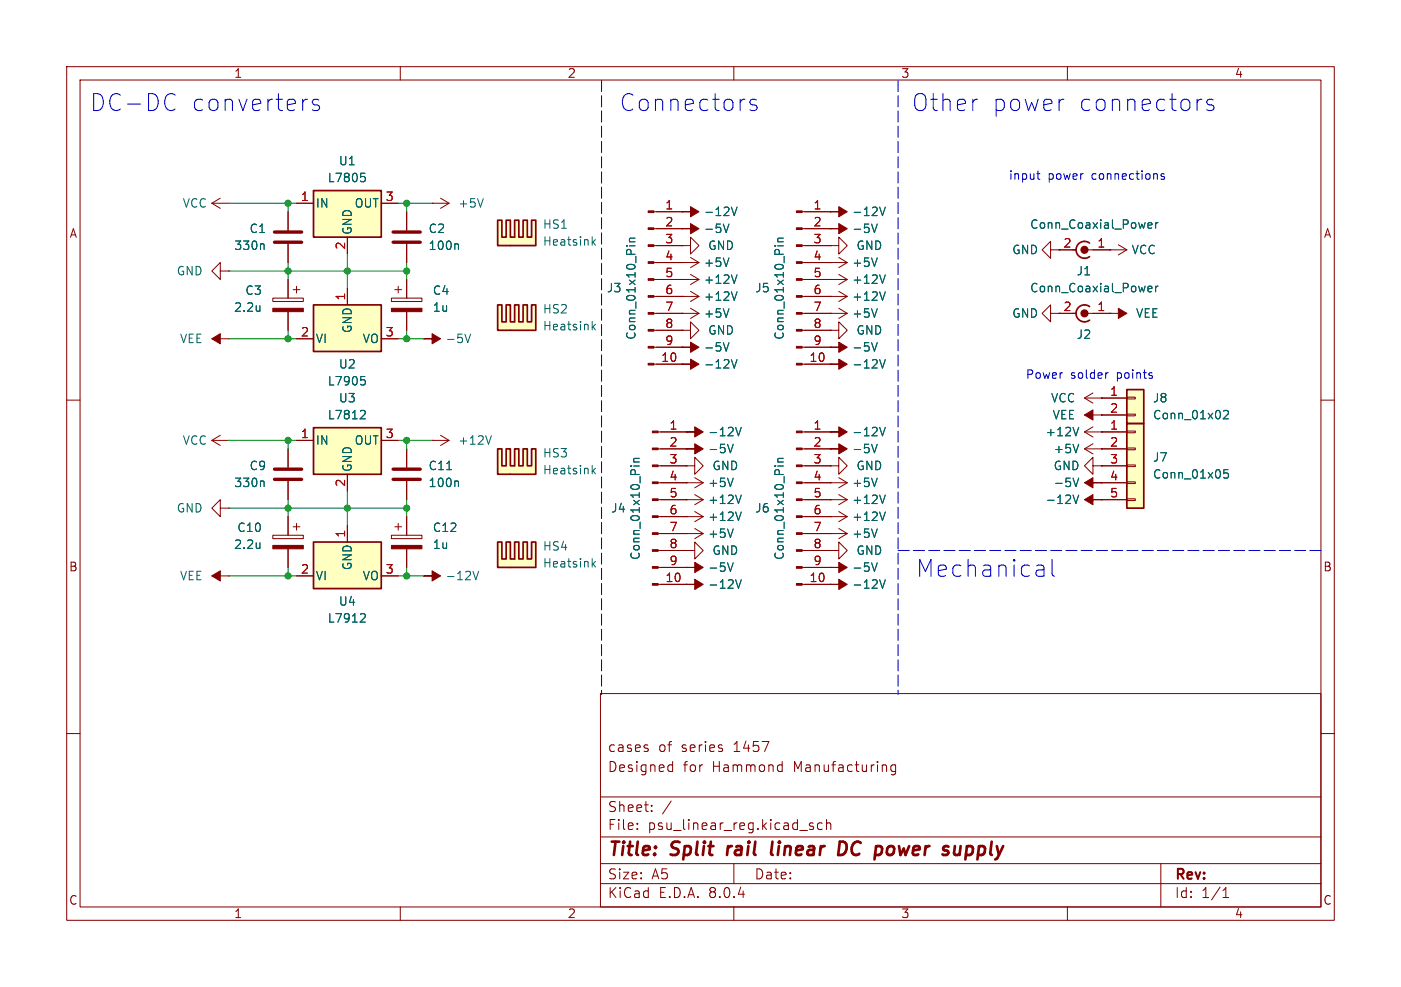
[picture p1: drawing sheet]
<svg xmlns="http://www.w3.org/2000/svg" width="210mm" height="148mm" viewBox="0 0 210 148" stroke-linecap="round" stroke-linejoin="round" font-family="sans-serif">
<g fill="none" stroke="#840000" stroke-width=".15">
<path d="M10 10h190v128h-190zM12 12h186v124h-186zM60 10v2M110 10v2M160 10v2M124.5 39.4h.1M124.5 36.8h1.2v-1.2l1.3 1.2-1.3 1.3v-1.3M124.5 36.8h.1M124.5 34.3h.1M124.5 39.4h2.5M125.7 38.6l1.3 .8M127 39.4l-1.3 .7"/>
<path d="M10 60h2M198 60h2M10 110h2M90 104h108v32h-108zM90 119.5h108M97.1 112.3v.3M100.4 114.7l.4 .1M100.8 114.2v1.5M100.8 115.6l-.4 .1M116.8 114.7l.4 .1M117.2 115.6l-.4 .1M117.2 114.2v1.5"/>
<path d="M134.2 114.8l-.4-.1-.3 .3v.4l.2 .2h.5M134.2 114.7v1.2a.41 .41 0 0 1-.6 .2M198 110h2M60 136v2M90 132.5h108M90 129.5h108M90 125.5h108M95.5 124.2v.2M95.5 123.5v.1M97.7 121.5v.2M97.7 120.8v.1M100.6 120.1l-1.3 1.9"/>
<path d="M110 136v2M110 129.5v3M121.3 123.7l.1 .1 .5 .2 .1 .1-.2 .3-.5-.1M121.9 123.5l-.4-.1-.2 .2M123.3 123.5l-.5-.1-.3 .3v.4l.2 .2h.6M123.9 123.5a.37 .37 0 0 1 .6 .1v.8M123.9 122.9v1.5M160 136v2M174 129.5v6.5M183.3 134.6h.9M183.3 133.5l.5-.4v1.5"/>
</g>
<path d="M109.1 126.9l-.1 1.3M115.8 126.2l-.2 1.7 .2 .3M125.9 126.2h.5a.97 .97 0 0 1 .3 1.5 .9 .9 0 0 1-1.1 .5M133.3 128.2h.2M133.7 126.9l-.5 .1M144 126.9l-.2 1.3" fill="none" stroke="#840000" stroke-width=".4"/>
<path d="M130.6 33.6l.5 1.3 .4-1.3M131.5 38.7l-.4 1.2" fill="none" stroke="#006464" stroke-width=".15"/>
<path d="M124.5 34.3h1.2v-.8l1.3 .8-1.3 .8v-.8z" fill="#840000" stroke="#840000" stroke-width=".15"/>
<path d="M47 64.1h10.1v7h-10.1z" fill="#ffffc2"/>
<path d="M47 64.1h10.1v7h-10.1z" fill="none" stroke="#840000" stroke-width=".25"/>
<g fill="none" stroke="#840000" stroke-width=".15">
<path d="M61 31.8v2.7M61 36.6v2.8M102.2 54.6h.1M44.4 66h2.6M52.1 71.1v2.6M57.1 66h2.6M98.7 77.5h4.2M98.7 74.9h4.2M98.7 72.4h4.2M98.7 69.9h4.2M98.7 67.3h4.2M98.7 64.8h4.2"/>
<path d="M102.9 67.3h.1M102.9 64.8h.1M63.5 86.4h.1M98.7 87.6h4.2M98.7 85.1h4.2M98.7 82.6h4.2M98.7 80h4.2"/>
</g>
<path d="M68.5 36.6l.2 .1v.7M109.6 53.9l.5 1.3 .4-1.3M54.2 61.5l.4 .1 .2 .3-.8 .9h.8M94.6 69.9h.1M95 69.9h.8M95 69.3h.8M95.8 68.7l-.8 .1v.3l.1 .2M109.1 66.6l.4 1.3 .4-1.3M110.3 64.1l.4 1.2 .4-1.2M70.9 85.7l.4 1.2 .4-1.2" fill="none" stroke="#006464" stroke-width=".15"/>
<g fill="#840000" stroke="#840000" stroke-width=".15">
<path d="M97.8 87.5h.9v.3h-.9z"/>
<path d="M97.8 85h.9v.2h-.9z"/>
<path d="M97.8 82.4h.9v.3h-.9z"/>
<path d="M97.8 79.9h.9v.2h-.9z"/>
<path d="M97.8 77.3h.9v.3h-.9z"/>
<path d="M97.8 74.8h.9v.3h-.9z"/>
<path d="M97.8 72.3h.9v.2h-.9z"/>
<path d="M97.8 69.7h.9v.3h-.9z"/>
<path d="M97.8 67.2h.9v.2h-.9z"/>
<path d="M97.8 64.6h.9v.3h-.9z"/>
<path d="M102.2 54.6h1.3v-.8l1.3 .8-1.3 .8v-.8z"/>
<path d="M102.9 67.3h1.2v-.8l1.3 .8-1.3 .8v-.8z"/>
<path d="M102.9 64.8h1.2v-.8l1.3 .8-1.3 .7v-.7z"/>
<path d="M63.5 86.4h1.3v-.8l1.2 .8-1.2 .7v-.7z"/>
</g>
<path d="M58.9 36.3h4.1M58.9 34.8h4.1" fill="none" stroke="#840000" stroke-width=".51"/>
<g fill="#ffffc2">
<path d="M74.6 81.3h.6v2.5h.7v-2.5h.6v2.5h.6l-.6 1.3h-1.9z"/>
<path d="M77.1 81.3h.7v2.5h.6v-2.5h.6v2.5h.7v-2.5h.6v3.8h-3.8l.6-1.3z"/>
</g>
<path d="M74.6 81.3h.6v2.5h.7v-2.5h.6v2.5h.6v-2.5h.7v2.5h.6v-2.5h.6v2.5h.7v-2.5h.6v3.8h-5.7z" fill="none" stroke="#840000" stroke-width=".25"/>
<path d="M88.9 84.6l.4 .4M89.3 84.2l-.5 .5" fill="none" stroke="#006464" stroke-width=".15"/>
<g fill="#ffffc2">
<path d="M74.6 67.3h.6v2.6h.7v-2.6h.6v2.6h.6l-.6 1.2h-1.9z"/>
<path d="M77.1 67.3h.7v2.6h.6v-2.6h.6v2.6h.7v-2.6h.6v3.8h-3.8l.6-1.2z"/>
</g>
<path d="M74.6 67.3h.6v2.6h.7v-2.6h.6v2.6h.6v-2.6h.7v2.6h.6v-2.6h.6v2.6h.7v-2.6h.6v3.8h-5.7z" fill="none" stroke="#840000" stroke-width=".25"/>
<path d="M131.9 53.9l.4 1.3 .4-1.3M132.7 43.8l-.4 1.2M88.9 70.6l.4 .5M89.3 70.2l-.5 .5M130.6 66.6l.5 1.3 .4-1.3M131.9 64.1l.4 1.2 .4-1.2" fill="none" stroke="#006464" stroke-width=".15"/>
<g fill="#840000" stroke="#840000" stroke-width=".15">
<path d="M124.5 67.3h1.2v-.8l1.3 .8-1.3 .8v-.8z"/>
<path d="M124.5 54.6h1.2v-.8l1.3 .8-1.3 .8v-.8z"/>
<path d="M58.7 46.2h4.5v.5h-4.5z"/>
<path d="M124.5 64.8h1.2v-.8l1.3 .8-1.3 .7v-.7z"/>
</g>
<g fill="none" stroke="#840000" stroke-width=".15">
<path d="M58.7 44.7h4.5v.5h-4.5zM59.2 43.4h1M59.7 42.9v1M61 41.9v2.8M61 46.7v2.8M124.5 54.6h.1M124.5 44.5h.1M124.5 44.5h2.5M125.7 43.7l1.3 .8M127 44.5l-1.3 .7M124.5 67.3h.1M124.5 64.8h.1"/>
<path d="M124.5 69.9h1.2v-1.3l1.3 1.3-1.3 1.2v-1.2M124.5 69.9h.1"/>
</g>
<path d="M47 81.3h10.1v7h-10.1z" fill="#ffffc2"/>
<path d="M47 81.3h10.1v7h-10.1z" fill="none" stroke="#840000" stroke-width=".25"/>
<g fill="none" stroke="#840000" stroke-width=".15">
<path d="M52.1 78.7v2.6M120.2 77.5h4.3M120.2 74.9h4.3M120.2 72.4h4.3M120.2 69.9h4.3M120.2 67.3h4.3M120.2 64.8h4.3M44.4 86.4h2.6M57.1 86.4h2.6M102.9 87.6h.1M120.2 87.6h4.3M120.2 85.1h4.3"/>
<path d="M120.2 82.6h4.3M120.2 80h4.3M124.5 87.6h.1"/>
</g>
<path d="M116.1 69.9h.2M116.6 69.9h.8M116.6 69.3h.8M117.4 68.7l-.8 .1v.3l.1 .2M54.2 92l.4 .1 .2 .3-.8 .9h.8M110.3 86.9l.4 1.3 .4-1.3M131.9 86.9l.4 1.3 .4-1.3" fill="none" stroke="#006464" stroke-width=".15"/>
<g fill="#840000" stroke="#840000" stroke-width=".15">
<path d="M119.4 87.5h.8v.3h-.8z"/>
<path d="M119.4 85h.8v.2h-.8z"/>
<path d="M119.4 82.4h.8v.3h-.8z"/>
<path d="M119.4 79.9h.8v.2h-.8z"/>
<path d="M119.4 77.3h.8v.3h-.8z"/>
<path d="M119.4 74.8h.8v.3h-.8z"/>
<path d="M119.4 72.3h.8v.2h-.8z"/>
<path d="M119.4 69.7h.8v.3h-.8z"/>
<path d="M119.4 67.2h.8v.2h-.8z"/>
<path d="M119.4 64.6h.8v.3h-.8z"/>
<path d="M102.9 87.6h1.2v-.7l1.3 .7-1.3 .8v-.8z"/>
<path d="M124.5 87.6h1.2v-.7l1.3 .7-1.3 .8v-.8z"/>
</g>
<path d="M47 45.7h10.1v7h-10.1z" fill="#ffffc2"/>
<path d="M47 45.7h10.1v7h-10.1z" fill="none" stroke="#840000" stroke-width=".25"/>
<g fill="none" stroke="#840000" stroke-width=".15">
<path d="M64.8 30.5h.1M64.8 30.5h2.5M66 29.7l1.3 .8M67.3 30.5l-1.3 .7M44.4 50.8h2.6M52.1 43.2v2.5M57.1 50.8h2.6M124.5 72.4h.1M124.5 72.4h2.5M125.7 71.6l1.3 .8M127 72.4l-1.3 .8M102.9 85.1h.1"/>
<path d="M124.5 85.1h.1"/>
</g>
<path d="M72.4 29.8l-.4 1.3M54.1 56.5h.6M54.2 56.9h.3l.3 .3-.2 .5h-.4M131.5 71.7l-.4 1.3M109.1 84.4l.4 1.3 .4-1.3M130.6 84.4l.5 1.3 .4-1.3" fill="none" stroke="#006464" stroke-width=".15"/>
<g fill="#840000" stroke="#840000" stroke-width=".15">
<path d="M124.5 85.1h1.2v-.8l1.3 .8-1.3 .8v-.8z"/>
<path d="M102.9 85.1h1.2v-.8l1.3 .8-1.3 .8v-.8z"/>
</g>
<g fill="#ffffc2">
<path d="M74.6 33h.6v2.6h.7v-2.6h.6v2.6h.6l-.6 1.2h-1.9z"/>
<path d="M77.1 33h.7v2.6h.6v-2.6h.6v2.6h.7v-2.6h.6v3.8h-3.8l.6-1.2z"/>
</g>
<path d="M74.6 33h.6v2.6h.7v-2.6h.6v2.6h.6v-2.6h.7v2.6h.6v-2.6h.6v2.6h.7v-2.6h.6v3.8h-5.7z" fill="none" stroke="#840000" stroke-width=".25"/>
<path d="M88.9 36.3l.4 .5M89.3 35.9l-.5 .5M69.7 50.1l.4 1.3 .4-1.3" fill="none" stroke="#006464" stroke-width=".15"/>
<path d="M63.5 50.8h1.3v-.8l1.2 .8-1.2 .8v-.8z" fill="#840000" stroke="#840000" stroke-width=".15"/>
<path d="M63.5 50.8h.1" fill="none" stroke="#840000" stroke-width=".15"/>
<g fill="#ffffc2">
<path d="M74.6 45.7h.6v2.6h.7v-2.6h.6v2.6h.6l-.6 1.2h-1.9z"/>
<path d="M77.1 45.7h.7v2.6h.6v-2.6h.6v2.6h.7v-2.6h.6v3.8h-3.8l.6-1.2z"/>
</g>
<path d="M74.6 45.7h.6v2.6h.7v-2.6h.6v2.6h.6v-2.6h.7v2.6h.6v-2.6h.6v2.6h.7v-2.6h.6v3.8h-5.7z" fill="none" stroke="#840000" stroke-width=".25"/>
<g fill="none" stroke="#006464" stroke-width=".15">
<path d="M39.4 36.6l.2 .1v.7M88.9 49l.4 .5M89.3 48.6l-.5 .5M39.4 72.1l.2 .2v.7M67 70.4h.7M68.5 72.1l.2 .2v.7M73.7 65.3l-.5 1.3M109.9 71.7l-.4 1.3M109.9 79.3l-.4 1.3M111.1 76.8l-.4 1.2M111.1 74.2l-.4 1.3M131.5 79.3l-.4 1.3"/>
<path d="M132.7 76.8l-.4 1.2M132.7 74.2l-.4 1.3M161.7 64.1l-.4 1.2M161.7 66.6l-.4 1.3"/>
</g>
<g fill="none" stroke="#840000" stroke-width=".15">
<path d="M31.7 30.5l1.3 .7M31.7 30.5h2.6M33 29.7l-1.3 .8M34.3 30.5h.1M43.2 31.8v2.7M43.2 36.6v2.8M31.7 66h2.6M31.7 66l1.3 .8M33 65.3l-1.3 .7M34.3 66h.1M43.2 67.3v2.8M43.2 72.1v2.8"/>
<path d="M59.2 79h1M59.7 78.5v1M61 67.3v2.8M61 72.1v2.8M61 77.5v2.8M64.8 66h.1M64.8 66h2.5M66 65.3l1.3 .7M67.3 66l-1.3 .8M102.9 72.4h.1M102.9 69.9h1.2v-1.3l1.3 1.3-1.3 1.2v-1.2M102.9 69.9h.1"/>
<path d="M102.9 77.5h.1M102.9 74.9h.1M102.9 77.5h2.5M102.9 74.9h2.5M102.9 72.4h2.5M104.1 71.6l1.3 .8M104.1 79.2l1.3 .8M104.1 76.7l1.3 .8M104.1 74.2l1.3 .7M105.4 72.4l-1.3 .8M105.4 77.5l-1.3 .7M105.4 74.9l-1.3 .8"/>
<path d="M124.5 77.5h.1M124.5 74.9h.1M124.5 77.5h2.5M124.5 74.9h2.5M125.7 76.7l1.3 .8M125.7 74.2l1.3 .7M125.7 79.2l1.3 .8M127 77.5l-1.3 .7M127 74.9l-1.3 .8M162.6 62.2h2.5M162.6 64.8l1.2 .7M162.6 64.8h2.5"/>
<path d="M162.6 67.3l1.2 .8M162.6 67.3h2.5M163.8 64l-1.2 .8M163.8 66.5l-1.2 .8M165.1 62.2h.1M165.1 64.8h.1M165.1 67.3h.1M58.7 80.3h4.5v.5h-4.5zM61 82.3v2.8M102.9 82.6h1.2v-1.3l1.3 1.3-1.3 1.2v-1.2M102.9 82.6h.1M102.9 80h.1"/>
<path d="M102.9 80h2.5M105.4 80l-1.3 .8M124.5 82.6h1.2v-1.3l1.3 1.3-1.3 1.2v-1.2M124.5 82.6h.1M124.5 80h.1M124.5 80h2.5M127 80l-1.3 .8"/>
</g>
<path d="M41.1 36.3h4.1M41.1 34.8h4.1M41.1 71.9h4.1M41.1 70.4h4.1M58.9 71.9h4.1M58.9 70.4h4.1" fill="none" stroke="#840000" stroke-width=".51"/>
<g fill="#840000" stroke="#840000" stroke-width=".15">
<path d="M58.7 81.8h4.5v.5h-4.5z"/>
<path d="M162.6 62.2l1.2-.7v1.5z"/>
</g>
<path d="M168.9 63.5h2.5v12.7h-2.5z" fill="#ffffc2"/>
<g fill="none" stroke="#840000" stroke-width=".15">
<path d="M157.5 37.5v-1.3l-1.3 1.3 1.3 1.2v-1.2h3.8M162.6 37.5h3.8M31.7 50.8h2.6M34.3 50.8h.1M165.1 72.4h.1M165.1 64.8h3.8M165.1 67.3h3.8M165.1 69.9h3.8M165.1 72.4h3.8M165.1 74.9h3.8M168.9 74.8h1.3v.3h-1.3zM168.9 72.3h1.3v.2h-1.3z"/>
<path d="M168.9 69.7h1.3v.3h-1.3zM168.9 67.2h1.3v.2h-1.3zM168.9 64.6h1.3v.3h-1.3z"/>
</g>
<path d="M163.3 36.4a1.26 1.26 0 0 0-1.9 .7 1.26 1.26 0 0 0 1.2 1.6M163.3 38.5l-.7 .2M168.9 63.5h2.5v12.7h-2.5z" fill="none" stroke="#840000" stroke-width=".25"/>
<path d="M172.1 33.8l.6-.1-.1-.3h-.3l-.2 .2v.6h.5M173.2 33.4v.8M173.6 33.4h-.3l-.1 .2M160.8 71.7l.5 1.3 .4-1.3M184.1 70.4h-.6l-.1 .6 .2-.1 .4 .1 .1 .2v.4l-.2 .1-.5-.1" fill="none" stroke="#006464" stroke-width=".15"/>
<g fill="#840000" stroke="#840000" stroke-width=".15">
<path d="M31.7 50.8l1.3-.8v1.6z"/>
<path d="M162.6 72.4l1.2-.8v.8h1.3h-1.3v.8z"/>
</g>
<circle cx="162.6" cy="37.5" r=".51" fill="#840000" stroke="#840000" stroke-width=".2"/>
<path d="M47 28.6h10.1v7h-10.1z" fill="#ffffc2"/>
<path d="M47 28.6h10.1v7h-10.1zM163.3 46a1.27 1.27 0 0 0-1.7 .1 1.27 1.27 0 0 0 0 1.7 1.27 1.27 0 0 0 1.7 .2" fill="none" stroke="#840000" stroke-width=".25"/>
<g fill="none" stroke="#840000" stroke-width=".15">
<path d="M44.4 30.5h2.6M52.1 35.6v2.5M57.1 30.5h2.6M166.4 37.5h.1M166.4 37.5h2.5M167.6 36.7l1.3 .8M168.9 37.5l-1.3 .7M33 40.6v-1.2l-1.3 1.2 1.3 1.3v-1.3h1.3M34.3 40.6h.1M40.9 44.7h4.6v.5h-4.6zM43.2 41.9v2.8M43.2 46.7v2.8"/>
<path d="M43.9 43.4h1.1M44.4 42.9v1M157.5 47v-1.3l-1.3 1.3 1.3 1.3v-1.3h3.8M162.6 59.7l1.2 .8M162.6 59.7h2.5M162.6 47h6.3M163.8 58.9l-1.2 .8M165.1 59.7h.1M166.4 47h.1M33 76.2v-1.3l-1.3 1.3 1.3 1.3v-1.3h1.3M34.3 76.2h.1M43.2 77.5v2.8"/>
<path d="M43.9 79h1.1M44.4 78.5v1M163.8 69.9v-1.3l-1.2 1.3 1.2 1.2v-1.2h1.3M165.1 74.9h.1M165.1 69.9h.1M31.7 86.4h2.6M34.3 86.4h.1M40.9 80.3h4.6v.5h-4.6zM43.2 82.3v2.8"/>
</g>
<path d="M54.1 26h.6M54.2 26.5h.3l.3 .2-.2 .5h-.4M39 45.8v.9M39 46.6h-.1M172.1 43.3l.6-.1-.1-.2-.3-.1-.2 .2v.6h.5M173.2 42.9v.9M173.6 42.9l-.3 .1-.1 .2M160.8 74.2l.5 1.3 .4-1.3M39 81.4v.8M39 82.1l-.1 .1" fill="none" stroke="#006464" stroke-width=".15"/>
<circle cx="162.6" cy="47" r=".51" fill="#840000" stroke="#840000" stroke-width=".2"/>
<g fill="#840000" stroke="#840000" stroke-width=".15">
<path d="M31.7 86.4l1.3-.8v1.5z"/>
<path d="M40.9 81.8h4.6v.5h-4.6z"/>
<path d="M167.6 46.2l1.3 .8-1.3 .8z"/>
<path d="M162.6 74.9l1.2-.7v.7h1.3h-1.3v.8z"/>
<path d="M40.9 46.2h4.6v.5h-4.6z"/>
</g>
<path d="M168.9 58.4h2.5v5.1h-2.5z" fill="#ffffc2"/>
<g fill="none" stroke="#840000" stroke-width=".15">
<path d="M43.2 31.8v2.7M43.2 36.6v2.8M44.4 30.5h2.6M52.1 35.6v2.5M57.1 30.5h2.6M61 31.8v2.7M61 36.6v2.8M98 39.4h6.8M98 36.8h4.2M98 34.3h4.2M98 31.8h4.2M102.2 31.8h.1"/>
<path d="M102.2 34.3h.1M102.2 36.8h1.3v-1.2l1.3 1.2-1.3 1.3v-1.3M102.2 36.8h.1M102.2 39.4h.1M103.5 38.6l1.3 .8M104.8 39.4l-1.3 .7M120.2 39.4h4.3M120.2 36.8h4.3M120.2 34.3h4.3M120.2 31.8h4.3M124.5 31.8h.1M124.5 39.4h.1"/>
<path d="M124.5 36.8h.1M124.5 34.3h.1M158.7 37.5h2.6M163.8 37.5h2.6M166.4 37.5h.1M43.2 41.9v2.8M43.2 46.7v2.8M44.4 50.8h2.6M52.1 43.2v2.5M57.1 50.8h2.6M61 41.9v2.8M61 46.7v2.8"/>
<path d="M98 54.6h4.2M98 52.1h4.2M98 49.5h4.2M98 47h6.8M98 44.5h6.8M98 41.9h6.8M102.2 52.1h.1M102.2 49.5h1.3v-1.2l1.3 1.2-1.3 1.3v-1.3M102.2 49.5h.1M102.2 47h.1M102.2 41.9h.1M102.2 44.5h.1"/>
<path d="M102.2 54.6h.1M103.5 46.2l1.3 .8M103.5 41.1l1.3 .8M103.5 43.7l1.3 .8M104.8 47l-1.3 .8M104.8 41.9l-1.3 .8M104.8 44.5l-1.3 .7M120.2 54.6h4.3M120.2 52.1h4.3M120.2 49.5h4.3M120.2 47h6.8M120.2 44.5h4.3"/>
<path d="M120.2 41.9h6.8M124.5 52.1h.1M124.5 41.9h.1M124.5 47h.1M124.5 49.5h1.2v-1.2l1.3 1.2-1.3 1.3v-1.3M124.5 49.5h.1M124.5 44.5h.1M124.5 54.6h.1M125.7 41.1l1.3 .8M125.7 46.2l1.3 .8M127 41.9l-1.3 .8M127 47l-1.3 .8"/>
<path d="M158.7 47h2.6M163.8 47h2.6M165.1 59.7h.1M165.1 59.7h3.8M166.4 47h.1M168.9 59.6h1.3v.2h-1.3zM43.2 67.3v2.8M43.2 72.1v2.8M43.2 77.5v2.8M44.4 66h2.6M52.1 71.1v2.6M52.1 78.7v2.6"/>
<path d="M57.1 66h2.6M61 67.3v2.8M61 72.1v2.8M61 77.5v2.8M99.1 64.8h3.8M99.1 67.3h3.8M99.1 69.9h3.8M99.1 72.4h3.8M99.1 74.9h3.8M99.1 77.5h3.8M102.9 67.3h.1M102.9 64.8h.1"/>
<path d="M102.9 72.4h.1M102.9 69.9h.1M102.9 77.5h.1M102.9 74.9h.1M120.6 64.8h3.9M120.6 67.3h3.9M120.6 69.9h3.9M120.6 72.4h3.9M120.6 74.9h3.9M120.6 77.5h3.9M124.5 67.3h.1M124.5 64.8h.1"/>
<path d="M124.5 69.9h.1M124.5 72.4h.1M124.5 77.5h.1M124.5 74.9h.1M165.1 62.2h.1M165.1 64.8h.1M165.1 67.3h.1M165.1 72.4h.1M165.1 74.9h.1M165.1 69.9h.1M165.1 62.2h3.8M165.1 64.8h3.8"/>
<path d="M165.1 67.3h3.8M165.1 69.9h3.8M165.1 72.4h3.8M165.1 74.9h3.8M168.9 62.1h1.3v.3h-1.3zM43.2 82.3v2.8M44.4 86.4h2.6M57.1 86.4h2.6M61 82.3v2.8M99.1 87.6h3.8M99.1 80h3.8M99.1 82.6h3.8"/>
<path d="M99.1 85.1h3.8M102.9 87.6h.1M102.9 85.1h.1M102.9 82.6h.1M102.9 80h.1M120.6 87.6h3.9M120.6 80h3.9M120.6 82.6h3.9M120.6 85.1h3.9M124.5 87.6h.1M124.5 85.1h.1M124.5 82.6h.1"/>
<path d="M124.5 80h.1"/>
</g>
<path d="M168.9 58.4h2.5v5.1h-2.5z" fill="none" stroke="#840000" stroke-width=".25"/>
<g fill="none" stroke="#006464" stroke-width=".15">
<path d="M39.4 36.6l.2 .1v.7M54.1 26h.6M54.2 26.5h.3l.3 .2-.2 .5h-.4M68.5 36.6l.2 .1v.7M93.9 36.9h.1M94.3 36.9h.9M94.3 36.3h.9M95.2 35.7l-.8 .1-.1 .3 .2 .2M108.4 33.6l.4 1.3 .5-1.3M109.3 38.7l-.5 1.2M109.6 31.1l.5 1.2 .4-1.2M116.1 36.9h.2"/>
<path d="M116.6 36.9h.8M116.6 36.3h.8M117.4 35.7l-.8 .1v.3l.1 .2M130.6 33.6l.5 1.3 .4-1.3M131.5 38.7l-.4 1.2M131.9 31.1l.4 1.2 .4-1.2M172.1 33.8l.6-.1-.1-.3h-.3l-.2 .2v.6h.5M173.2 33.4v.8M173.6 33.4h-.3l-.1 .2M39 45.8v.9M39 46.6h-.1M54.1 56.5h.6"/>
<path d="M54.2 56.9h.3l.3 .3-.2 .5h-.4M108.4 51.4l.4 1.2 .5-1.2M109.3 46.3l-.5 1.3M109.6 53.9l.5 1.3 .4-1.3M110.5 41.2l-.4 1.3M110.5 43.8l-.4 1.2M130.6 51.4l.5 1.2 .4-1.2M131.5 46.3l-.4 1.3M131.9 53.9l.4 1.3 .4-1.3M132.7 41.2l-.4 1.3M132.7 43.8l-.4 1.2M172.1 43.3l.6-.1-.1-.2-.3-.1-.2 .2v.6h.5"/>
<path d="M173.2 42.9v.9M173.6 42.9l-.3 .1-.1 .2M39.4 72.1l.2 .2v.7M54.2 61.5l.4 .1 .2 .3-.8 .9h.8M67 70.4h.7M68.5 72.1l.2 .2v.7M94.6 69.9h.1M95 69.9h.8M95 69.3h.8M95.8 68.7l-.8 .1v.3l.1 .2M109.1 66.6l.4 1.3 .4-1.3M109.9 71.7l-.4 1.3"/>
<path d="M109.9 79.3l-.4 1.3M110.3 64.1l.4 1.2 .4-1.2M111.1 76.8l-.4 1.2M111.1 74.2l-.4 1.3M116.1 69.9h.2M116.6 69.9h.8M116.6 69.3h.8M117.4 68.7l-.8 .1v.3l.1 .2M130.6 66.6l.5 1.3 .4-1.3M131.5 71.7l-.4 1.3M131.5 79.3l-.4 1.3M131.9 64.1l.4 1.2 .4-1.2"/>
<path d="M132.7 76.8l-.4 1.2M132.7 74.2l-.4 1.3M160.8 71.7l.5 1.3 .4-1.3M160.8 74.2l.5 1.3 .4-1.3M161.7 64.1l-.4 1.2M161.7 66.6l-.4 1.3M183.4 61.7l.5-.2 .2 .2v.2l-.7 .9h.7M184.1 70.4h-.6l-.1 .6 .2-.1 .4 .1 .1 .2v.4l-.2 .1-.5-.1M39 81.4v.8M39 82.1l-.1 .1M54.2 92l.4 .1 .2 .3-.8 .9h.8M109.1 84.4l.4 1.3 .4-1.3"/>
<path d="M110.3 86.9l.4 1.3 .4-1.3M130.6 84.4l.5 1.3 .4-1.3M131.9 86.9l.4 1.3 .4-1.3"/>
</g>
<g fill="#840000" stroke="#840000" stroke-width=".15">
<path d="M102.2 31.8h1.3v-.8l1.3 .8-1.3 .7v-.7z"/>
<path d="M102.2 34.3h1.3v-.8l1.3 .8-1.3 .8v-.8z"/>
<path d="M97.2 54.5h.8v.2h-.8z"/>
<path d="M97.2 51.9h.8v.3h-.8z"/>
<path d="M97.2 49.4h.8v.3h-.8z"/>
<path d="M97.2 46.9h.8v.2h-.8z"/>
<path d="M97.2 44.3h.8v.3h-.8z"/>
<path d="M97.2 41.8h.8v.2h-.8z"/>
<path d="M97.2 39.2h.8v.3h-.8z"/>
<path d="M97.2 36.7h.8v.3h-.8z"/>
<path d="M97.2 34.2h.8v.2h-.8z"/>
<path d="M97.2 31.6h.8v.3h-.8z"/>
<path d="M102.2 52.1h1.3v-.8l1.3 .8-1.3 .7v-.7z"/>
<path d="M119.4 54.5h.8v.2h-.8z"/>
<path d="M119.4 51.9h.8v.3h-.8z"/>
<path d="M119.4 49.4h.8v.3h-.8z"/>
<path d="M119.4 46.9h.8v.2h-.8z"/>
<path d="M119.4 44.3h.8v.3h-.8z"/>
<path d="M119.4 41.8h.8v.2h-.8z"/>
<path d="M119.4 39.2h.8v.3h-.8z"/>
<path d="M119.4 36.7h.8v.3h-.8z"/>
<path d="M119.4 34.2h.8v.2h-.8z"/>
<path d="M119.4 31.6h.8v.3h-.8z"/>
<path d="M124.5 52.1h1.2v-.8l1.3 .8-1.3 .7v-.7z"/>
<path d="M124.5 31.8h1.2v-.8l1.3 .8-1.3 .7v-.7z"/>
</g>
<g fill="none" stroke="#0000c2" stroke-width=".15">
<path d="M25.8 14l.5 .3M26.3 16.3l-.5 .3M47.8 15l-.6-.1-.3 .1-.1 .2 .1 .4 .9 .3 .1 .2-.1 .4-.3 .1h-.4l-.3-.1M113.4 15l-.6-.1-.3 .1-.1 .2 .1 .4 .9 .3 .1 .2-.1 .4-.3 .1h-.5l-.2-.1M159.2 14.9h.3M180.2 14.9l-.5 .1M181.9 15l-.6-.1-.3 .1-.1 .2 .1 .4 .9 .3 .1 .2-.1 .4-.3 .1h-.5l-.2-.1M155.4 26h.5M155.6 25.6v1.1l.3 .2M174.5 26.1l-.3-.1-.2 .2 .1 .2 .4 .1v.3h-.5M166.1 55.9l-.2 .1M155.6 84.7h.5l.3 .2 .1 .2v1.3"/>
<path d="M156.5 86.3l-.3 .1h-.6M156.5 85.3l-.3 .2h-.6M157.7 83.9v2.2l.1 .2 .3 .1"/>
</g>
<path d="M90.2 12.1v92M134.6 12.1v92M134.6 82.6h63.5" fill="none" stroke="#0000c2" stroke-width=".15" stroke-dasharray="1.7 .6"/>
<g fill="none" stroke="#009600" stroke-width=".15">
<path d="M34.3 30.5h10.1M43.2 30.5v1.3M43.2 39.4v2.5M52.1 38.1v5.1M59.7 30.5h5.1M61 30.5v1.3M61 39.4v2.5M34.3 50.8h10.1M34.3 40.6h26.7M43.2 49.5v1.3M59.7 50.8h3.8M61 49.5v1.3"/>
<path d="M34.3 66h10.1M34.3 76.2h26.7M43.2 66v1.3M43.2 74.9v2.6M52.1 73.7v5M59.7 66h5.1M61 66v1.3M61 74.9v2.6M34.3 86.4h10.1M43.2 85.1v1.3M59.7 86.4h3.8M61 85.1v1.3"/>
</g>
<g fill="#009600" stroke="#009600" stroke-width=".15">
<circle cx="52.1" cy="76.2" r=".46"/>
<circle cx="61" cy="76.2" r=".46"/>
<circle cx="61" cy="30.5" r=".46"/>
<circle cx="52.1" cy="40.6" r=".46"/>
<circle cx="61" cy="40.6" r=".46"/>
<circle cx="61" cy="86.4" r=".46"/>
<circle cx="61" cy="50.8" r=".46"/>
<circle cx="61" cy="66" r=".46"/>
<circle cx="43.2" cy="66" r=".46"/>
<circle cx="43.2" cy="30.5" r=".46"/>
<circle cx="43.2" cy="76.2" r=".46"/>
<circle cx="43.2" cy="40.6" r=".46"/>
<circle cx="43.2" cy="86.4" r=".46"/>
<circle cx="43.2" cy="50.8" r=".46"/>
</g>
<g font-size="3.5" fill="#0000c2">
<text x="13.3" y="16.9">DC-DC</text>
<text x="28.5" y="16.9">converters</text>
<text x="92.7" y="16.9">Connectors</text>
<text x="136.5" y="16.9">Other</text>
<text x="148.6" y="16.9">power</text>
<text x="161.5" y="16.9">connectors</text>
<text x="137.2" y="86.7">Mechanical</text>
</g>
<g font-size="2.8" fill="#840000">
<text x="91" y="128.9">Title:</text>
<text x="100.7" y="128.9">Split</text>
<text x="109.8" y="128.9">rail</text>
<text x="117.2" y="128.9">linear</text>
<text x="128.1" y="128.9">DC</text>
<text x="134.4" y="128.9">power</text>
<text x="145.4" y="128.9">supply</text>
</g>
<g font-size="2.1" fill="#840000">
<text x="91" y="113">cases</text>
<text x="98.7" y="113">of</text>
<text x="102.2" y="113">series</text>
<text x="110.1" y="113">1457</text>
<text x="91" y="116">Designed</text>
<text x="102.4" y="116">for</text>
<text x="106.8" y="116">Hammond</text>
<text x="119.1" y="116">Manufacturing</text>
<text x="91" y="124.7">File:</text>
<text x="91" y="122">Sheet:</text>
<text x="97.1" y="124.7">psu_linear_reg.kicad_sch</text>
<text x="91" y="134.9">KiCad</text>
<text x="91" y="132.1">Size:</text>
<text x="97.7" y="132.1">A5</text>
<text x="98.7" y="134.9">E.D.A.</text>
<text x="106.3" y="134.9">8.0.4</text>
<text x="113" y="132.1">Date:</text>
<text x="176" y="132.3">Rev:</text>
<text x="176" y="134.9">Id:</text>
<text x="180.1" y="134.9">1/1</text>
</g>
<g font-size="1.8" fill="#840000">
<text x="35" y="11.9">1</text>
<text x="85" y="11.9">2</text>
<text x="135" y="11.9">3</text>
<text x="185" y="11.9">4</text>
<text x="10.3" y="35.9">A</text>
<text x="198.4" y="35.9">A</text>
<text x="10.3" y="85.9">B</text>
<text x="198.3" y="85.9">B</text>
<text x="10.3" y="135.9">C</text>
<text x="35" y="137.9">1</text>
<text x="85" y="137.9">2</text>
<text x="135" y="137.9">3</text>
<text x="185" y="137.9">4</text>
<text x="198.3" y="135.9">C</text>
</g>
<g font-size="1.8" fill="#006464">
<text x="49" y="27.5">L7805</text>
<text x="50.7" y="25">U1</text>
<text x="27.3" y="31.3">VCC</text>
<text x="37.3" y="35.2">C1</text>
<text x="47.2" y="31.3">IN</text>
<text x="52.9" y="35.3" transform="rotate(-90 52.9 35.3)">GND</text>
<text x="53.1" y="31.3">OUT</text>
<text x="64.1" y="35.2">C2</text>
<text x="68.6" y="31.3">+5V</text>
<text x="81.3" y="34.5">HS1</text>
<text x="105.4" y="35.2">-5V</text>
<text x="105.4" y="32.6">-12V</text>
<text x="127.6" y="35.2">-5V</text>
<text x="127.6" y="32.6">-12V</text>
<text x="154.3" y="34.5">Conn_Coaxial_Power</text>
<text x="26.4" y="41.5">GND</text>
<text x="35" y="37.7">330n</text>
<text x="64.1" y="37.7">100n</text>
<text x="81.3" y="37.1">Heatsink</text>
<text x="105.4" y="40.2">+5V</text>
<text x="106.1" y="37.7">GND</text>
<text x="127.6" y="40.2">+5V</text>
<text x="128.3" y="37.7">GND</text>
<text x="151.6" y="38.3">GND</text>
<text x="161.3" y="41.5">J1</text>
<text x="169.5" y="38.3">VCC</text>
<text x="35" y="47">2.2u</text>
<text x="36.7" y="44.4">C3</text>
<text x="64.8" y="44.4">C4</text>
<text x="64.8" y="47">1u</text>
<text x="81.3" y="47.2">HS2</text>
<text x="90.9" y="44">J3</text>
<text x="105.4" y="47.9">+5V</text>
<text x="105.4" y="42.8">+12V</text>
<text x="105.4" y="45.3">+12V</text>
<text x="113.1" y="44">J5</text>
<text x="127.6" y="47.9">+5V</text>
<text x="127.6" y="45.3">+12V</text>
<text x="127.6" y="42.8">+12V</text>
<text x="151.6" y="47.9">GND</text>
<text x="154.3" y="44">Conn_Coaxial_Power</text>
<text x="170.2" y="47.9">VEE</text>
<text x="26.9" y="51.7">VEE</text>
<text x="47.2" y="51.7">VI</text>
<text x="52.9" y="50" transform="rotate(-90 52.9 50)">GND</text>
<text x="54.3" y="51.7">VO</text>
<text x="66.7" y="51.7">-5V</text>
<text x="81.3" y="49.8">Heatsink</text>
<text x="95.5" y="51.1" transform="rotate(-90 95.5 51.1)">Conn_01x10_Pin</text>
<text x="105.4" y="52.9">-5V</text>
<text x="106.1" y="50.4">GND</text>
<text x="117.7" y="51.1" transform="rotate(-90 117.7 51.1)">Conn_01x10_Pin</text>
<text x="127.6" y="52.9">-5V</text>
<text x="128.3" y="50.4">GND</text>
<text x="161.3" y="51">J2</text>
<text x="49" y="58">L7905</text>
<text x="50.7" y="55.5">U2</text>
<text x="105.4" y="55.5">-12V</text>
<text x="127.6" y="55.5">-12V</text>
<text x="49" y="63.1">L7812</text>
<text x="50.7" y="60.6">U3</text>
<text x="106.1" y="65.6">-12V</text>
<text x="127.6" y="65.6">-12V</text>
<text x="156.6" y="65.6">+12V</text>
<text x="157.4" y="60.6">VCC</text>
<text x="157.7" y="63.1">VEE</text>
<text x="172.7" y="60.6">J8</text>
<text x="172.7" y="63.1">Conn_01x02</text>
<text x="27.3" y="66.9">VCC</text>
<text x="37.3" y="70.7">C9</text>
<text x="47.2" y="66.9">IN</text>
<text x="52.9" y="70.9" transform="rotate(-90 52.9 70.9)">GND</text>
<text x="53.1" y="66.9">OUT</text>
<text x="64.1" y="70.7">C11</text>
<text x="68.6" y="66.9">+12V</text>
<text x="81.3" y="68.8">HS3</text>
<text x="81.3" y="71.3">Heatsink</text>
<text x="106.1" y="68.2">-5V</text>
<text x="106.7" y="70.7">GND</text>
<text x="127.6" y="68.2">-5V</text>
<text x="128.3" y="70.7">GND</text>
<text x="157.8" y="68.2">+5V</text>
<text x="157.8" y="70.7">GND</text>
<text x="172.7" y="69.4">J7</text>
<text x="172.7" y="72">Conn_01x05</text>
<text x="26.4" y="77.1">GND</text>
<text x="35" y="73.3">330n</text>
<text x="64.1" y="73.3">100n</text>
<text x="91.5" y="77.1">J4</text>
<text x="106.1" y="73.3">+5V</text>
<text x="106.1" y="75.8">+12V</text>
<text x="113.1" y="77.1">J6</text>
<text x="127.6" y="73.3">+5V</text>
<text x="127.6" y="75.8">+12V</text>
<text x="156.6" y="75.8">-12V</text>
<text x="157.8" y="73.3">-5V</text>
<text x="35" y="82.5">2.2u</text>
<text x="35.5" y="80">C10</text>
<text x="64.8" y="82.5">1u</text>
<text x="64.8" y="80">C12</text>
<text x="81.3" y="82.8">HS4</text>
<text x="106.1" y="80.9">+5V</text>
<text x="106.1" y="78.3">+12V</text>
<text x="106.7" y="83.4">GND</text>
<text x="127.6" y="80.9">+5V</text>
<text x="127.6" y="78.3">+12V</text>
<text x="128.3" y="83.4">GND</text>
<text x="26.9" y="87.2">VEE</text>
<text x="47.2" y="87.2">VI</text>
<text x="52.9" y="85.6" transform="rotate(-90 52.9 85.6)">GND</text>
<text x="54.3" y="87.2">VO</text>
<text x="66.7" y="87.2">-12V</text>
<text x="81.3" y="85.3">Heatsink</text>
<text x="96.1" y="84.1" transform="rotate(-90 96.1 84.1)">Conn_01x10_Pin</text>
<text x="106.1" y="86">-5V</text>
<text x="106.1" y="88.5">-12V</text>
<text x="117.7" y="84.1" transform="rotate(-90 117.7 84.1)">Conn_01x10_Pin</text>
<text x="127.6" y="86">-5V</text>
<text x="127.6" y="88.5">-12V</text>
<text x="49" y="93.6">L7912</text>
<text x="50.7" y="91">U4</text>
</g>
<g font-size="1.8" fill="#0000c2">
<text x="151.1" y="27.1">input</text>
<text x="157.1" y="27.1">power</text>
<text x="163.8" y="27.1">connections</text>
<text x="153.7" y="56.9">Power</text>
<text x="160.5" y="56.9">solder</text>
<text x="167.5" y="56.9">points</text>
</g>
<g font-size="1.8" fill="#a90000">
<text x="45" y="30.2">1</text>
<text x="57.7" y="30.2">3</text>
<text x="99.6" y="31.5">1</text>
<text x="99.6" y="34">2</text>
<text x="121.8" y="31.5">1</text>
<text x="121.8" y="34">2</text>
<text x="51.8" y="37.5" transform="rotate(-90 51.8 37.5)">2</text>
<text x="99.6" y="36.6">3</text>
<text x="99.6" y="39.1">4</text>
<text x="99.6" y="41.7">5</text>
<text x="121.8" y="36.6">3</text>
<text x="121.8" y="39.1">4</text>
<text x="121.8" y="41.7">5</text>
<text x="159.3" y="37.2">2</text>
<text x="164.4" y="37.2">1</text>
<text x="51.8" y="45.2" transform="rotate(-90 51.8 45.2)">1</text>
<text x="99.6" y="44.2">6</text>
<text x="99.6" y="46.7">7</text>
<text x="121.8" y="44.2">6</text>
<text x="121.8" y="46.7">7</text>
<text x="159.3" y="46.7">2</text>
<text x="164.4" y="46.7">1</text>
<text x="45" y="50.5">2</text>
<text x="57.7" y="50.5">3</text>
<text x="99.6" y="49.3">8</text>
<text x="99.6" y="51.8">9</text>
<text x="121.8" y="49.3">8</text>
<text x="121.8" y="51.8">9</text>
<text x="99" y="54.4">10</text>
<text x="121.2" y="54.4">10</text>
<text x="166.3" y="59.4">1</text>
<text x="45" y="65.8">1</text>
<text x="57.7" y="65.8">3</text>
<text x="100.3" y="64.5">1</text>
<text x="121.8" y="64.5">1</text>
<text x="166.3" y="64.5">1</text>
<text x="166.3" y="62">2</text>
<text x="100.3" y="67.1">2</text>
<text x="100.3" y="69.6">3</text>
<text x="121.8" y="67.1">2</text>
<text x="121.8" y="69.6">3</text>
<text x="166.3" y="67.1">2</text>
<text x="166.3" y="69.6">3</text>
<text x="51.8" y="73.1" transform="rotate(-90 51.8 73.1)">2</text>
<text x="100.3" y="72.1">4</text>
<text x="100.3" y="74.7">5</text>
<text x="100.3" y="77.2">6</text>
<text x="121.8" y="72.1">4</text>
<text x="121.8" y="74.7">5</text>
<text x="121.8" y="77.2">6</text>
<text x="166.3" y="72.1">4</text>
<text x="166.3" y="74.7">5</text>
<text x="51.8" y="80.7" transform="rotate(-90 51.8 80.7)">1</text>
<text x="100.3" y="79.8">7</text>
<text x="100.3" y="82.3">8</text>
<text x="121.8" y="79.8">7</text>
<text x="121.8" y="82.3">8</text>
<text x="45" y="86.1">2</text>
<text x="57.7" y="86.1">3</text>
<text x="99.7" y="87.4">10</text>
<text x="100.3" y="84.8">9</text>
<text x="121.2" y="87.4">10</text>
<text x="121.8" y="84.8">9</text>
</g>
</svg>
